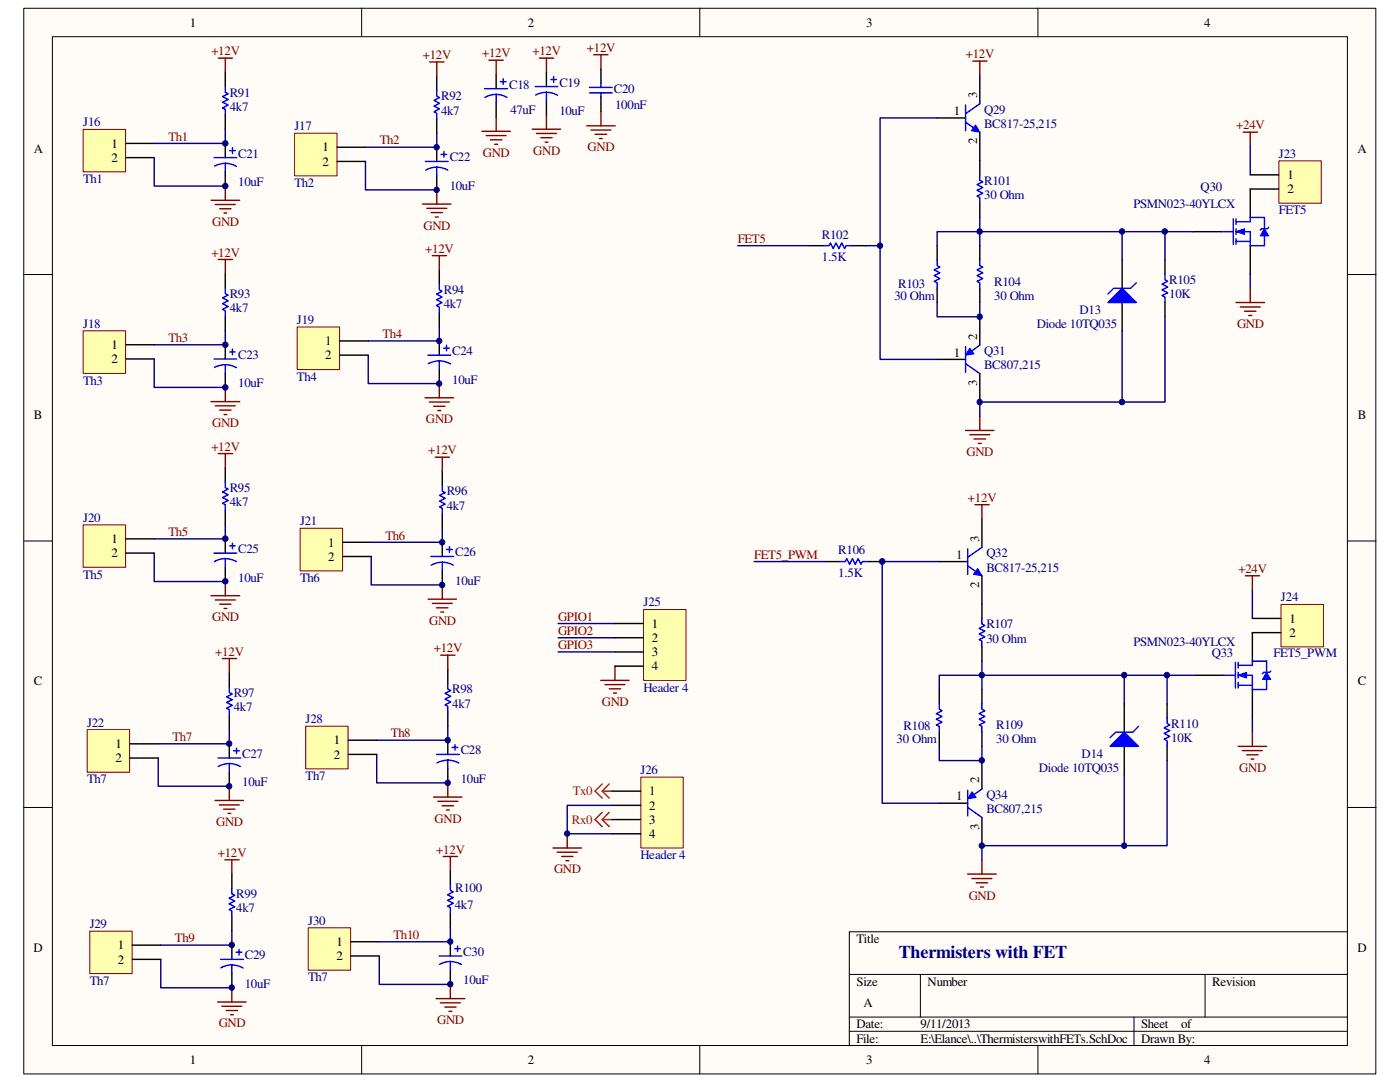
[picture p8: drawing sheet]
<svg xmlns="http://www.w3.org/2000/svg" width="279mm" height="216mm" viewBox="0 0 279 216" stroke-linecap="round" stroke-linejoin="round" font-family="sans-serif">
<path d="M4.8 1.7h269.8v212.6h-269.8z" fill="#fffcf8"/>
<path d="M4.7 1.7h269.9v212.6h-269.9z" fill="none" stroke="#000" stroke-width=".2"/>
<path d="M10.5 7.4h258.4v201.2h-258.4z" fill="#fffcf8"/>
<g fill="none" stroke="#000" stroke-width=".2">
<path d="M10.5 7.3h258.4v201.3h-258.4zM72.2 1.6v5.7M139.7 1.6v5.7M207.1 1.6v5.7M4.7 54.8h5.7M268.9 54.8h5.7M4.7 107.9h5.7M268.9 107.9h5.7M4.7 161.1h5.7M268.9 161.1h5.7M169.5 194.4h99.4M183.7 194.4v8.5"/>
<path d="M240.5 194.4v8.5M268.9 185.9h-99.4v22.7M72.2 208.6v5.7M139.7 208.6v5.7M169.5 202.9h99.4M169.5 205.8h99.4M207.1 208.6v5.7M226.3 202.9v5.7"/>
</g>
<path d="M45.8 134.2v2.9M45.8 142.7v2.9M45.8 148.4v2.9M45.8 154.1v2.8" fill="none" stroke="#000" stroke-width=".28"/>
<path d="M45.8 137.1v1.1l.6 .3-1.2 .6 1.2 .5-1.2 .6 1.2 .6-1.2 .5 .6 .3v1.1M43.5 151.3h4.5M45.8 152.4l.9 .1 1.3 .5M45.8 152.4l-1 .1-1.2 .5M45.8 152.4v1.7M46.6 149.8h1.2M47.2 149.3v1.1" fill="none" stroke="#00f" stroke-width=".28"/>
<path d="M42.9 159.7h5.7M45.8 156.9v2.8M43.8 160.6h4M44.6 161.5h2.3M45.5 162.3h.6" fill="none" stroke="#800000" stroke-width=".28"/>
<path d="M17.4 145.6h8.5v8.5h-8.5z" fill="#ffffb0"/>
<path d="M17.4 145.6h8.5v8.5h-8.5z" fill="none" stroke="#800000" stroke-width=".2"/>
<path d="M88.3 94v2.9M88.3 102.5v2.9M88.3 108.2v2.8M88.3 113.9v2.8M25.9 148.4h5.7M25.9 151.3h5.7" fill="none" stroke="#000" stroke-width=".28"/>
<path d="M85.4 119.5h5.7M88.3 116.7v2.8M44.4 131.4h2.8M45.8 131.4v2.8M86.3 120.4h4M87.1 121.3h2.3M88 122.1h.6" fill="none" stroke="#800000" stroke-width=".28"/>
<path d="M31.6 151.3v5.6h14.2M45.8 145.6v2.8h-14.2" fill="none" stroke="#000080" stroke-width=".28"/>
<path d="M88.3 96.9v1.1l.6 .3-1.2 .5 1.2 .6-1.2 .6 1.2 .6-1.2 .5 .6 .3v1.1M86 111h4.6M88.3 112.2l.9 .1 1.3 .5M88.3 112.2l-1 .1-1.2 .5M88.3 112.2v1.7M89.1 109.6h1.2M89.7 109.1v1.1" fill="none" stroke="#00f" stroke-width=".28"/>
<path d="M59.9 105.5h8.5v8.4h-8.5z" fill="#ffffb0"/>
<path d="M59.9 105.4h8.5v8.5h-8.5z" fill="none" stroke="#800000" stroke-width=".2"/>
<path d="M87.7 53.8v2.9M87.7 62.4v2.8M87.7 68v2.9M87.7 73.7v2.8M68.4 108.2h5.7M68.4 111h5.7" fill="none" stroke="#000" stroke-width=".28"/>
<path d="M84.8 79.4h5.7M87.7 76.5v2.9M85.7 80.2h4M86.5 81.1h2.3M86.9 91.2h2.8M87.4 81.9h.6M88.3 91.2v2.8" fill="none" stroke="#800000" stroke-width=".28"/>
<path d="M74.1 111v5.7h14.2M88.3 105.4v2.8h-14.2" fill="none" stroke="#000080" stroke-width=".28"/>
<path d="M87.7 56.7v1.1l.5 .3-1.1 .6 1.1 .6-1.1 .5 1.1 .6-1.1 .6 .6 .3v1.1M85.4 70.9h4.6M87.7 72l.9 .1 1.3 .5M87.7 72l-1 .1-1.2 .5M87.7 72v1.7M88.5 69.5h1.2M89.1 68.9v1.1" fill="none" stroke="#00f" stroke-width=".28"/>
<path d="M59.4 65.3h8.4v8.4h-8.4z" fill="#ffffb0"/>
<path d="M59.3 65.2h8.5v8.5h-8.5z" fill="none" stroke="#800000" stroke-width=".2"/>
<path d="M67.8 68h5.7M67.8 70.9h5.7M45 93.3v2.9M45 101.9v2.8M45 107.5v2.9M45 113.2v2.8" fill="none" stroke="#000" stroke-width=".28"/>
<path d="M86.3 51h2.8M87.7 51v2.8M42.1 118.9h5.7M43 119.7h3.9M45 116v2.9M43.9 120.6h2.2M44.7 121.4h.6" fill="none" stroke="#800000" stroke-width=".28"/>
<path d="M73.5 70.9v5.6h14.2M87.7 65.2v2.8h-14.2" fill="none" stroke="#000080" stroke-width=".28"/>
<path d="M45 96.2v1.1l.6 .3-1.2 .6 1.2 .5-1.2 .6 1.2 .6-1.2 .5 .6 .3v1.2M42.7 110.4h4.5M45 111.5l1.3 .2 .9 .4M45 111.5l-.9 .1-1.3 .5M45 111.5v1.7M45.8 108.9h1.1M46.4 108.4v1.1" fill="none" stroke="#00f" stroke-width=".28"/>
<path d="M16.6 104.8h8.5v8.4h-8.5z" fill="#ffffb0"/>
<path d="M16.6 104.7h8.5v8.5h-8.5z" fill="none" stroke="#800000" stroke-width=".2"/>
<path d="M87.2 15.2v2.8M87.2 23.7v2.8M87.2 29.4v2.8M87.2 35.1v2.8M25.1 107.5h5.7M25.1 110.4h5.7" fill="none" stroke="#000" stroke-width=".28"/>
<path d="M87.2 37.9v2.8M84.3 40.7h5.7M85.2 41.6h4M86 42.4h2.3M86.9 43.3h.6M43.6 90.5h2.8M45 90.5v2.8" fill="none" stroke="#800000" stroke-width=".28"/>
<path d="M30.8 110.4v5.6h14.2M45 104.7v2.8h-14.2" fill="none" stroke="#000080" stroke-width=".28"/>
<path d="M87.2 18v1.2l.5 .3-1.1 .5 1.1 .6-1.1 .6 1.1 .5-1.1 .6 .6 .3v1.1M84.9 32.2h4.6M87.2 33.4l.9 .1 1.3 .5M87.2 33.4l-1 .1-1.2 .5M87.2 33.4v1.7M88 30.8h1.2M88.6 30.2v1.2" fill="none" stroke="#00f" stroke-width=".28"/>
<path d="M58.8 26.6h8.5v8.5h-8.5z" fill="#ffffb0"/>
<path d="M58.8 26.6h8.5v8.5h-8.5z" fill="none" stroke="#800000" stroke-width=".2"/>
<path d="M67.3 29.4h5.6M67.3 32.2h5.6M45 54.6v2.8M45 63.1v2.9M45 68.8v2.8M45 74.5v2.8" fill="none" stroke="#000" stroke-width=".28"/>
<path d="M85.7 12.4h2.9M87.2 12.4v2.8M45 77.3v2.8M42.1 80.1h5.7M43 81h3.9M43.9 81.8h2.2M44.7 82.7h.6" fill="none" stroke="#800000" stroke-width=".28"/>
<path d="M72.9 32.2v5.7h14.3M87.2 26.5v2.9h-14.3" fill="none" stroke="#000080" stroke-width=".28"/>
<path d="M45 57.4v1.2l.6 .3-1.2 .5 1.2 .6-1.2 .6 1.2 .6-1.2 .5 .6 .3v1.1M42.7 71.6h4.5M45 72.8l.9 .1 1.3 .5M45 72.8l-.9 .1-1.3 .4M45 72.8v1.7M45.8 70.2h1.1M46.4 69.6v1.2" fill="none" stroke="#00f" stroke-width=".28"/>
<path d="M16.6 66h8.5v8.5h-8.5z" fill="#ffffb0"/>
<path d="M16.6 66h8.5v8.5h-8.5z" fill="none" stroke="#800000" stroke-width=".2"/>
<path d="M45 14.4v2.9M45 22.9v2.9M45 28.6v2.9M45 34.3v2.8M25.1 68.8h5.7M25.1 71.6h5.7" fill="none" stroke="#000" stroke-width=".28"/>
<path d="M42.1 40h5.7M45 37.1v2.9M43 40.8h3.9M43.6 51.8h2.8M43.9 41.7h2.2M44.7 42.5h.6M45 51.8v2.8" fill="none" stroke="#800000" stroke-width=".28"/>
<path d="M30.8 71.6v5.7h14.2M45 66v2.8h-14.2" fill="none" stroke="#000080" stroke-width=".28"/>
<path d="M45 17.3v1.1l.6 .3-1.2 .6 1.2 .6-1.2 .5 1.2 .6-1.2 .5 .6 .3v1.1M42.7 31.5h4.5M45 32.6l.9 .1 1.3 .5M45 32.6l-.9 .1-1.3 .4M45 32.6v1.7M45.8 30.1h1.1M46.4 29.5v1.1" fill="none" stroke="#00f" stroke-width=".28"/>
<path d="M16.6 25.9h8.5v8.4h-8.5z" fill="#ffffb0"/>
<path d="M16.6 25.8h8.5v8.5h-8.5z" fill="none" stroke="#800000" stroke-width=".2"/>
<path d="M99 14.9v2.8M109.1 14.4v2.9M119.9 13.8v2.8M119.9 19.4v2.9M25.1 28.6h5.7M25.1 31.5h5.7M99 20.5v2.9M109.1 20.1v2.8" fill="none" stroke="#000" stroke-width=".28"/>
<g fill="none" stroke="#800000" stroke-width=".28">
<path d="M43.6 11.6h2.8M45 11.6v2.8M97.6 12h2.8M99 12v2.9M107.7 11.6h2.8M109.1 11.6v2.8M118.5 10.9h2.8M119.9 10.9v2.9M96.2 26.2h5.7M97 27.1h4M97.9 27.9h2.3M98.7 28.8h.6"/>
<path d="M99 23.4v2.8M106.2 25.8h5.7M107.1 26.6h3.9M107.9 27.5h2.3M108.8 28.4h.5M109.1 22.9v2.9M117.1 25.1h5.7M117.9 26h4M118.8 26.8h2.3M119.6 27.6h.6M119.9 22.3v2.8M119.9 135.8h5.7"/>
<path d="M120.7 136.6h4M121.6 137.5h2.3M122.4 138.3h.6M122.7 132.9v2.9M110.4 169.2h5.6M111.2 170.1h4M112.1 170.9h2.2M112.9 171.7h.6M113.2 166.4v2.8"/>
</g>
<path d="M30.8 31.5v5.6h14.2M45 25.8v2.8h-14.2M111.4 124.4h11.3M111.4 127.3h11.3M111.4 130.1h11.3" fill="none" stroke="#000080" stroke-width=".28"/>
<g fill="none" stroke="#00f" stroke-width=".28">
<path d="M96.7 17.7h4.6M99 18.8l.9 .1 1.3 .5M99 18.8l-.9 .1-1.3 .5M99 18.8v1.7M99.9 16.3h1.1M100.4 15.7v1.1M106.8 17.3h4.5M109.1 18.4l.9 .1 1.3 .5M109.1 18.4l-1 .1-1.2 .5M109.1 18.4v1.7M109.9 15.9h1.1M110.5 15.3v1.1"/>
<path d="M117.6 17.4h4.6M117.6 18.5h4.6M119.9 16.6v.8M119.9 18.5v.9"/>
</g>
<path d="M120.2 157.9l1.4 1.4M120.2 156.4l-1.5 1.5 1.5 1.4M120.2 157.9h2M121.6 156.4l-1.4 1.5M120.2 163.5l1.4 1.4M120.2 162.1l-1.5 1.4 1.5 1.4M120.2 163.5h2M121.6 162.1l-1.4 1.4" fill="none" stroke="#f00" stroke-width=".28"/>
<path d="M127.9 155.1h8.5v14.1h-8.5z" fill="#ffffb0"/>
<path d="M127.9 155.1h8.5v14.1h-8.5z" fill="none" stroke="#800000" stroke-width=".2"/>
<path d="M89.4 133.6v2.8M89.4 142.1v2.8M89.4 147.7v2.8M89.4 153.4v2.8M122.2 157.9h5.6M122.2 160.7h5.6M122.2 163.5h5.6M122.2 166.4h5.6" fill="none" stroke="#000" stroke-width=".28"/>
<path d="M122.2 160.7h-9v5.7h9" fill="none" stroke="#000080" stroke-width=".28"/>
<path d="M89.4 136.4v1.1l.6 .3-1.2 .5 1.2 .6-1.2 .6 1.2 .6-1.2 .5 .6 .3v1.2M87.1 150.5h4.6M89.4 151.7l.9 .1 1.3 .5M89.4 151.7l-.9 .1-1.3 .4M89.4 151.7v1.7M90.2 149.1h1.2M90.8 148.6v1.1" fill="none" stroke="#00f" stroke-width=".28"/>
<path d="M86.5 159h5.7M87.4 159.9h4M89.4 156.2v2.8M88.2 160.8h2.3M89.1 161.6h.6" fill="none" stroke="#800000" stroke-width=".28"/>
<path d="M61 144.9h8.5v8.5h-8.5z" fill="#ffffb0"/>
<path d="M61 144.9h8.5v8.5h-8.5z" fill="none" stroke="#800000" stroke-width=".2"/>
<path d="M69.5 147.7h5.7M69.5 150.5h5.7M46.3 174.4v2.8M46.3 182.9v2.9M46.3 188.6v2.8M46.3 194.3v2.8" fill="none" stroke="#000" stroke-width=".28"/>
<path d="M88 130.7h2.8M89.4 130.7v2.9M43.4 199.9h5.7M46.3 197.1v2.8M44.3 200.8h4M45.1 201.6h2.3M46 202.5h.6" fill="none" stroke="#800000" stroke-width=".28"/>
<path d="M75.2 150.5v5.7h14.2M89.4 144.9v2.8h-14.2" fill="none" stroke="#000080" stroke-width=".28"/>
<path d="M46.3 177.2v1.2l.6 .2-1.2 .6 1.2 .6-1.2 .5 1.2 .6-1.2 .6 .6 .3v1.1M44 191.4h4.6M46.3 192.5l1.4 .3 .8 .4M46.3 192.5l-1 .1-1.2 .5M46.3 192.5v1.8M47.1 190h1.2M47.7 189.4v1.2" fill="none" stroke="#00f" stroke-width=".28"/>
<path d="M17.9 185.8h8.5v8.5h-8.5z" fill="#ffffb0"/>
<path d="M17.9 185.8h8.5v8.5h-8.5z" fill="none" stroke="#800000" stroke-width=".2"/>
<path d="M89.9 173.7v2.9M26.4 188.6h5.7M26.4 191.4h5.7M89.9 182.2v2.9M89.9 187.9v2.9M89.9 193.6v2.8" fill="none" stroke="#000" stroke-width=".28"/>
<path d="M44.9 171.6h2.8M46.3 171.6v2.8M87 199.3h5.8M89.9 196.4v2.9M87.9 200.1h4M88.8 201h2.2M89.6 201.8h.6" fill="none" stroke="#800000" stroke-width=".28"/>
<path d="M32.1 191.4v5.7h14.2M46.3 185.8v2.8h-14.2" fill="none" stroke="#000080" stroke-width=".28"/>
<path d="M89.9 176.6v1.1l.6 .3-1.2 .6 1.2 .5-1.2 .6 1.2 .6-1.2 .5 .6 .3v1.1M87.6 190.8h4.6M89.9 191.9l1.4 .2 .8 .3M89.9 191.9l-.9 .1-1.3 .4M89.9 191.9v1.7M90.8 189.3h1.1M91.3 188.8v1.1" fill="none" stroke="#00f" stroke-width=".28"/>
<path d="M61.6 185.2h8.4v8.4h-8.4z" fill="#ffffb0"/>
<path d="M61.5 185.1h8.5v8.5h-8.5z" fill="none" stroke="#800000" stroke-width=".2"/>
<path d="M70 187.9h5.7M70 190.8h5.7" fill="none" stroke="#000" stroke-width=".28"/>
<path d="M248.1 26.4h2.9M249.5 26.4v2.8M249.5 57.5v2.9M246.7 60.4h5.6M247.5 61.3h4M248.4 62.1h2.3M249.2 62.9h.6M88.5 170.9h2.8M89.9 170.9v2.8" fill="none" stroke="#800000" stroke-width=".28"/>
<path d="M249.5 54.7v2.8M75.7 190.8v5.6h14.2M89.9 185.1v2.8h-14.2" fill="none" stroke="#000080" stroke-width=".28"/>
<path d="M255.3 32.1h8.4v8.5h-8.4z" fill="#ffffb0"/>
<path d="M255.2 32.1h8.5v8.5h-8.5z" fill="none" stroke="#800000" stroke-width=".2"/>
<path d="M249.5 34.9h5.7M255.2 37.7h-5.7v5.7M238.2 46.2h5.6M249.5 49v5.7" fill="none" stroke="#000" stroke-width=".28"/>
<path d="M249.5 29.2v5.7" fill="none" stroke="#000080" stroke-width=".28"/>
<path d="M243.8 46.2h2.3M246.1 43.6v5.2M246.7 44.2h2.8M246.7 46.2h2.8v2.8M246.7 48.2h2.8M246.7 43.6v1.2M246.7 45.6v1.2M246.7 47.6v1.2" fill="none" stroke="#00f" stroke-width=".28"/>
<path d="M246.7 46.2l1.7-.6v1.2z" fill="#00f"/>
<path d="M246.7 46.2l1.7-.6v1.2z" fill="none" stroke="#00f" stroke-width=".2"/>
<path d="M249.5 44.2v-.8h2.8v2.2M252.3 47.1v1.9h-2.8" fill="none" stroke="#00f" stroke-width=".28"/>
<path d="M252.3 45.6l.9 1.5h-1.7z" fill="#00f"/>
<path d="M252.3 45.6l.9 1.5h-1.7z" fill="none" stroke="#00f" stroke-width=".2"/>
<path d="M192.7 24.4l2.8 2M192.7 21v5.1M195.5 34.9v1.1l.6 .3-1.1 .5 1.1 .6-1.1 .6 1.1 .6-1.1 .5 .5 .3v1.2M195.5 20.7l-2.8 2M164.3 49h1.1l.3-.5 .6 1.1 .5-1.1 .6 1.1 .6-1.1 .6 1.1 .2-.6h1.2M187 51.9v1.1l.6 .3-1.2 .5 1.2 .6-1.2 .6 1.2 .6-1.2 .5 .6 .3v1.1M195.5 51.9v1.1l.6 .3-1.1 .5 1.1 .6-1.1 .6 1.1 .6-1.1 .5 .5 .3v1.1M253.2 45.3l-.3 .3h-1.1l-.3 .3" fill="none" stroke="#00f" stroke-width=".28"/>
<path d="M238.2 46.2h-42.7v2.8" fill="none" stroke="#000080" stroke-width=".28"/>
<path d="M195.5 15v5.7M187 23.5h5.7M195.5 26.4v8.5M161.5 49h2.8M170 49h2.8M187 49v2.9M187 57.5v2.9M195.5 40.6v2.8M195.5 49v2.9M195.5 57.5v2.9" fill="none" stroke="#000" stroke-width=".28"/>
<path d="M192.7 85.9h5.7M193.5 86.7h4M194.4 87.6h2.3M195.2 88.5h.6M195.5 83.1v2.8" fill="none" stroke="#800000" stroke-width=".28"/>
<path d="M194.7 24.9l.8 1.5-1.7-.3z" fill="#00f"/>
<path d="M194.7 24.9l.8 1.5-1.7-.3z" fill="none" stroke="#00f" stroke-width=".2"/>
<path d="M187 71.7h5.7M195.5 63.2v5.7M195.5 74.5v5.7" fill="none" stroke="#000" stroke-width=".28"/>
<path d="M192.7 69.2v5.1M192.7 72.6l2.8 1.9M195.5 68.9l-2 1.4" fill="none" stroke="#00f" stroke-width=".28"/>
<path d="M193.5 69.5l.9 1.1-1.7 .3z" fill="#00f"/>
<path d="M193.5 69.5l.9 1.1-1.7 .3z" fill="none" stroke="#00f" stroke-width=".2"/>
<path d="M187 23.5h-11.4v25.5h-2.8M175.6 49v22.7h11.4M195.5 43.4v2.8h-8.5v2.8M223.9 46.2v5.7M232.5 46.2v5.7M187 60.4v2.8h8.5v-2.8" fill="none" stroke="#000080" stroke-width=".28"/>
<path d="M194.1 12.2h2.9M195.5 12.2v2.8" fill="none" stroke="#800000" stroke-width=".28"/>
<path d="M223.9 51.9v5.6M223.9 60.4v5.6" fill="none" stroke="#000" stroke-width=".28"/>
<path d="M221.1 60.4l2.8-2.9 2.9 2.9z" fill="#00f"/>
<path d="M226.8 56.4l-1.2 1.1h-3.4l-1.1 1.2M232.5 54.7v1.1l.5 .3-1.1 .6 1.1 .6-1.1 .5 1.1 .6-1.1 .6 .6 .3v1.1M221.1 60.4l2.8-2.9 2.9 2.9z" fill="none" stroke="#00f" stroke-width=".28"/>
<path d="M232.5 51.9v2.8M232.5 60.4v2.8" fill="none" stroke="#000" stroke-width=".28"/>
<path d="M147.2 49h14.3M232.5 63.2v17h-8.6v-14.2M223.9 80.2h-28.4v2.9M249.9 143.3v2.8" fill="none" stroke="#000080" stroke-width=".28"/>
<path d="M248.5 114.9h2.9M249.9 114.9v2.8M247.1 148.9h5.7M247.9 149.8h4M248.8 150.6h2.3M249.7 151.5h.5M249.9 146.1v2.8" fill="none" stroke="#800000" stroke-width=".28"/>
<path d="M255.7 120.6h8.4v8.5h-8.4z" fill="#ffffb0"/>
<path d="M255.7 120.6h8.4v8.5h-8.4z" fill="none" stroke="#800000" stroke-width=".2"/>
<path d="M238.6 134.7h5.7M249.9 123.4h5.7M249.9 137.6v5.7M255.6 126.2h-5.7v5.7" fill="none" stroke="#000" stroke-width=".28"/>
<path d="M249.9 117.7v5.7" fill="none" stroke="#000080" stroke-width=".28"/>
<path d="M244.3 134.7h2.2M246.5 132.2v5.1M247.1 132.8h2.8M247.1 134.7h2.8v2.9M247.1 136.7h2.8M247.1 132.2v1.1M247.1 134.2v1.1M247.1 136.1v1.2" fill="none" stroke="#00f" stroke-width=".28"/>
<path d="M247.1 134.7l1.7-.5v1.1z" fill="#00f"/>
<path d="M247.1 134.7l1.7-.5v1.1z" fill="none" stroke="#00f" stroke-width=".2"/>
<path d="M249.9 132.8v-.9h2.9v2.3M252.8 135.6v2h-2.9" fill="none" stroke="#00f" stroke-width=".28"/>
<path d="M252.8 134.2l.8 1.4h-1.7z" fill="#00f"/>
<path d="M252.8 134.2l.8 1.4h-1.7z" fill="none" stroke="#00f" stroke-width=".2"/>
<path d="M193.1 112.9l2.9 2M193.1 109.5v5.1M196 109.2l-2.9 2M196 123.4v1.1l.6 .3-1.2 .6 1.2 .5-1.2 .6 1.2 .6-1.2 .5 .6 .3v1.2M253.6 133.9l-.2 .3h-1.2l-.3 .3M187.5 140.4v1.1l.5 .3-1.1 .6 1.1 .6-1.1 .5 1.1 .6-1.1 .6 .6 .2v1.2M196 140.4v1.1l.6 .3-1.2 .6 1.2 .6-1.2 .5 1.2 .6-1.2 .6 .6 .2v1.2" fill="none" stroke="#00f" stroke-width=".28"/>
<path d="M238.6 134.7h-42.6v2.9" fill="none" stroke="#000080" stroke-width=".28"/>
<path d="M193.1 174.4h5.7M194 175.3h4M194.8 176.1h2.3M195.7 177h.6M196 171.6v2.8" fill="none" stroke="#800000" stroke-width=".28"/>
<path d="M187.5 112.1h5.6M196 103.5v5.7M196 114.9v8.5M187.5 137.6v2.8M196 129.1v2.8M196 137.6v2.8M187.5 146.1v2.8M196 146.1v2.8" fill="none" stroke="#000" stroke-width=".28"/>
<path d="M195.1 113.5l.9 1.4-1.7-.3z" fill="#00f"/>
<path d="M195.1 113.5l.9 1.4-1.7-.3z" fill="none" stroke="#00f" stroke-width=".2"/>
<path d="M196 151.8v5.6M187.5 160.3h5.6M196 163.1v5.6" fill="none" stroke="#000" stroke-width=".28"/>
<path d="M193.1 157.7v5.1M196 157.4l-2 1.4M193.1 161.1l2.9 2" fill="none" stroke="#00f" stroke-width=".28"/>
<path d="M194 158l.8 1.1-1.7 .3z" fill="#00f"/>
<path d="M194 158l.8 1.1-1.7 .3z" fill="none" stroke="#00f" stroke-width=".2"/>
<path d="M187.5 112.1h-11.4v48.2h11.4M196 131.9v2.8h-8.5v2.9M224.4 134.7v5.7M232.9 134.7v5.7M187.5 148.9v2.9h8.5v-2.9" fill="none" stroke="#000080" stroke-width=".28"/>
<path d="M194.6 100.7h2.8M196 100.7v2.8" fill="none" stroke="#800000" stroke-width=".28"/>
<path d="M224.4 140.4v5.7M224.4 148.9v5.7" fill="none" stroke="#000" stroke-width=".28"/>
<path d="M221.5 148.9l2.9-2.8 2.8 2.8z" fill="#00f"/>
<path d="M167.6 112.1h1.1l.3-.6 .5 1.1 .6-1.1 .6 1.1 .5-1.1 .6 1.1 .3-.5h1.1M221.5 148.9l2.9-2.8 2.8 2.8zM227.2 144.9l-1.1 1.2h-3.4l-1.2 1.1M232.9 143.3v1.1l.6 .3-1.2 .5 1.2 .6-1.2 .5 1.2 .6-1.2 .6 .6 .3v1.1" fill="none" stroke="#00f" stroke-width=".28"/>
<path d="M164.7 112.1h2.9M173.2 112.1h2.9M232.9 140.4v2.9M232.9 148.9v2.9" fill="none" stroke="#000" stroke-width=".28"/>
<path d="M150.5 112.1h14.2M232.9 151.8v16.9h-8.5v-14.1M224.4 168.7h-28.4v2.9" fill="none" stroke="#000080" stroke-width=".28"/>
<path d="M128.5 121.7h8.4v14.1h-8.4z" fill="#ffffb0"/>
<path d="M128.4 121.6h8.5v14.2h-8.5z" fill="none" stroke="#800000" stroke-width=".2"/>
<path d="M122.7 124.4h5.7M122.7 127.3h5.7M122.7 130.1h5.7M122.7 132.9h5.7" fill="none" stroke="#000" stroke-width=".28"/>
<circle cx="45" cy="116" r=".55" fill="#000080"/>
<circle cx="45" cy="116" r=".55" fill="none" stroke="#000080" stroke-width=".2"/>
<circle cx="45" cy="107.5" r=".55" fill="#000080"/>
<circle cx="45" cy="107.5" r=".55" fill="none" stroke="#000080" stroke-width=".2"/>
<circle cx="45" cy="77.3" r=".55" fill="#000080"/>
<circle cx="45" cy="77.3" r=".55" fill="none" stroke="#000080" stroke-width=".2"/>
<circle cx="45" cy="68.8" r=".55" fill="#000080"/>
<circle cx="45" cy="68.8" r=".55" fill="none" stroke="#000080" stroke-width=".2"/>
<circle cx="45" cy="37.1" r=".55" fill="#000080"/>
<circle cx="45" cy="37.1" r=".55" fill="none" stroke="#000080" stroke-width=".2"/>
<circle cx="45" cy="28.6" r=".55" fill="#000080"/>
<circle cx="45" cy="28.6" r=".55" fill="none" stroke="#000080" stroke-width=".2"/>
<circle cx="45.7" cy="156.9" r=".54" fill="#000080"/>
<circle cx="45.7" cy="156.9" r=".54" fill="none" stroke="#000080" stroke-width=".2"/>
<circle cx="45.7" cy="148.4" r=".54" fill="#000080"/>
<circle cx="45.7" cy="148.4" r=".54" fill="none" stroke="#000080" stroke-width=".2"/>
<circle cx="46.2" cy="197.1" r=".53" fill="#000080"/>
<circle cx="46.2" cy="197.1" r=".53" fill="none" stroke="#000080" stroke-width=".2"/>
<circle cx="46.2" cy="188.6" r=".54" fill="#000080"/>
<circle cx="46.2" cy="188.6" r=".54" fill="none" stroke="#000080" stroke-width=".2"/>
<circle cx="87.1" cy="37.9" r=".54" fill="#000080"/>
<circle cx="87.1" cy="37.9" r=".54" fill="none" stroke="#000080" stroke-width=".2"/>
<circle cx="87.1" cy="29.4" r=".54" fill="#000080"/>
<circle cx="87.1" cy="29.4" r=".54" fill="none" stroke="#000080" stroke-width=".2"/>
<circle cx="87.6" cy="76.5" r=".54" fill="#000080"/>
<circle cx="87.6" cy="76.5" r=".54" fill="none" stroke="#000080" stroke-width=".2"/>
<circle cx="87.6" cy="68" r=".54" fill="#000080"/>
<circle cx="87.6" cy="68" r=".54" fill="none" stroke="#000080" stroke-width=".2"/>
<circle cx="88.2" cy="116.7" r=".54" fill="#000080"/>
<circle cx="88.2" cy="116.7" r=".54" fill="none" stroke="#000080" stroke-width=".2"/>
<circle cx="88.2" cy="108.2" r=".54" fill="#000080"/>
<circle cx="88.2" cy="108.2" r=".54" fill="none" stroke="#000080" stroke-width=".2"/>
<circle cx="89.3" cy="156.2" r=".53" fill="#000080"/>
<circle cx="89.3" cy="156.2" r=".53" fill="none" stroke="#000080" stroke-width=".2"/>
<circle cx="89.3" cy="147.7" r=".53" fill="#000080"/>
<circle cx="89.3" cy="147.7" r=".53" fill="none" stroke="#000080" stroke-width=".2"/>
<circle cx="89.8" cy="196.4" r=".53" fill="#000080"/>
<circle cx="89.8" cy="196.4" r=".53" fill="none" stroke="#000080" stroke-width=".2"/>
<circle cx="89.8" cy="187.9" r=".53" fill="#000080"/>
<circle cx="89.8" cy="187.9" r=".53" fill="none" stroke="#000080" stroke-width=".2"/>
<circle cx="113.2" cy="166.3" r=".53" fill="#000080"/>
<circle cx="113.2" cy="166.3" r=".53" fill="none" stroke="#000080" stroke-width=".2"/>
<circle cx="175.6" cy="49" r=".53" fill="#000080"/>
<circle cx="175.6" cy="49" r=".53" fill="none" stroke="#000080" stroke-width=".2"/>
<circle cx="176.1" cy="112" r=".56" fill="#000080"/>
<circle cx="176.1" cy="112" r=".56" fill="none" stroke="#000080" stroke-width=".2"/>
<circle cx="195.5" cy="80.2" r=".54" fill="#000080"/>
<circle cx="195.5" cy="80.2" r=".54" fill="none" stroke="#000080" stroke-width=".2"/>
<circle cx="195.5" cy="63.2" r=".54" fill="#000080"/>
<circle cx="195.5" cy="63.2" r=".54" fill="none" stroke="#000080" stroke-width=".2"/>
<circle cx="195.5" cy="46.2" r=".54" fill="#000080"/>
<circle cx="195.5" cy="46.2" r=".54" fill="none" stroke="#000080" stroke-width=".2"/>
<circle cx="195.9" cy="168.7" r=".54" fill="#000080"/>
<circle cx="195.9" cy="168.7" r=".54" fill="none" stroke="#000080" stroke-width=".2"/>
<circle cx="195.9" cy="151.7" r=".54" fill="#000080"/>
<circle cx="195.9" cy="151.7" r=".54" fill="none" stroke="#000080" stroke-width=".2"/>
<circle cx="195.9" cy="134.7" r=".54" fill="#000080"/>
<circle cx="195.9" cy="134.7" r=".54" fill="none" stroke="#000080" stroke-width=".2"/>
<circle cx="223.9" cy="80.2" r=".54" fill="#000080"/>
<circle cx="223.9" cy="80.2" r=".54" fill="none" stroke="#000080" stroke-width=".2"/>
<circle cx="223.9" cy="46.2" r=".54" fill="#000080"/>
<circle cx="223.9" cy="46.2" r=".54" fill="none" stroke="#000080" stroke-width=".2"/>
<circle cx="224.3" cy="168.7" r=".53" fill="#000080"/>
<circle cx="224.3" cy="168.7" r=".53" fill="none" stroke="#000080" stroke-width=".2"/>
<circle cx="224.3" cy="134.7" r=".54" fill="#000080"/>
<circle cx="224.3" cy="134.7" r=".54" fill="none" stroke="#000080" stroke-width=".2"/>
<circle cx="232.5" cy="46.2" r=".55" fill="#000080"/>
<circle cx="232.5" cy="46.2" r=".55" fill="none" stroke="#000080" stroke-width=".2"/>
<circle cx="232.9" cy="134.7" r=".55" fill="#000080"/>
<circle cx="232.9" cy="134.7" r=".55" fill="none" stroke="#000080" stroke-width=".2"/>
<text font-size="3.6" fill="#000080" x="179.4" y="191.2">Thermisters with FET</text>
<g font-size="2.6">
<text x="37.9" y="5.3">1</text>
<text x="105.4" y="5.3">2</text>
<text x="172.8" y="5.3">3</text>
<text x="240.3" y="5.3">4</text>
<text x="190.4" y="22.9">1</text>
<text x="195" y="19.6" transform="rotate(-90 195 19.6)">3</text>
<text x="22.2" y="29.5">1</text>
<text x="195" y="28.8" transform="rotate(-90 195 28.8)">2</text>
<text x="6.7" y="30.4">A</text>
<text x="22.2" y="32.3">2</text>
<text x="64.4" y="30.2">1</text>
<text x="64.4" y="33.1">2</text>
<text x="256.9" y="35.7">1</text>
<text x="270.9" y="30.4">A</text>
<text x="256.9" y="38.6">2</text>
<text x="22.2" y="69.6">1</text>
<text x="64.9" y="68.9">1</text>
<text x="64.9" y="71.7">2</text>
<text x="190.4" y="71.2">1</text>
<text x="195" y="67.8" transform="rotate(-90 195 67.8)">2</text>
<text x="22.2" y="72.5">2</text>
<text x="195" y="77" transform="rotate(-90 195 77)">3</text>
<text x="6.8" y="83.6">B</text>
<text x="271" y="83.6">B</text>
<text x="22.2" y="108.4">1</text>
<text x="22.2" y="111.2">2</text>
<text x="65.5" y="109.1">1</text>
<text x="65.5" y="111.9">2</text>
<text x="190.8" y="111.5">1</text>
<text x="195.4" y="108.1" transform="rotate(-90 195.4 108.1)">3</text>
<text x="195.4" y="117.3" transform="rotate(-90 195.4 117.3)">2</text>
<text x="130.1" y="125.3">1</text>
<text x="257.3" y="124.2">1</text>
<text x="130.1" y="128.1">2</text>
<text x="130.1" y="130.9">3</text>
<text x="257.3" y="127.1">2</text>
<text x="6.8" y="136.8">C</text>
<text x="130.1" y="133.8">4</text>
<text x="271" y="136.8">C</text>
<text x="23" y="149.3">1</text>
<text x="66.6" y="148.5">1</text>
<text x="23" y="152.1">2</text>
<text x="66.6" y="151.4">2</text>
<text x="129.5" y="158.7">1</text>
<text x="129.5" y="161.5">2</text>
<text x="190.8" y="159.7">1</text>
<text x="195.4" y="156.3" transform="rotate(-90 195.4 156.3)">2</text>
<text x="129.5" y="164.4">3</text>
<text x="129.5" y="167.2">4</text>
<text x="195.4" y="165.5" transform="rotate(-90 195.4 165.5)">3</text>
<text x="6.7" y="189.9">D</text>
<text x="23.5" y="189.4">1</text>
<text x="67.1" y="188.8">1</text>
<text x="67.1" y="191.6">2</text>
<text x="170.9" y="188.2">Title</text>
<text x="270.9" y="189.9">D</text>
<text x="23.5" y="192.3">2</text>
<text x="170.9" y="196.7">Size</text>
<text x="185.1" y="196.7">Number</text>
<text x="241.9" y="196.7">Revision</text>
<text x="172.3" y="201">A</text>
<text x="170.9" y="205.2">Date:</text>
<text x="170.9" y="208">File:</text>
<text x="183.7" y="208">E:\Elance\..\ThermisterswithFETs.SchDoc</text>
<text x="183.7" y="205.2">9/11/2013</text>
<text x="227.8" y="205.2">Sheet</text>
<text x="227.8" y="208">Drawn By:</text>
<text x="235.7" y="205.2">of</text>
<text x="37.9" y="212.3">1</text>
<text x="105.4" y="212.3">2</text>
<text x="172.8" y="212.3">3</text>
<text x="240.3" y="212.3">4</text>
</g>
<g font-size="2.6" fill="#800000">
<text x="42.2" y="11">+12V</text>
<text x="84.4" y="11.8">+12V</text>
<text x="96.2" y="11.5">+12V</text>
<text x="106.3" y="11">+12V</text>
<text x="117.1" y="10.3">+12V</text>
<text x="192.7" y="11.6">+12V</text>
<text x="33.7" y="28.1">Th1</text>
<text x="75.8" y="28.8">Th2</text>
<text x="246.7" y="25.8">+24V</text>
<text x="96.4" y="31.3">GND</text>
<text x="106.4" y="30.9">GND</text>
<text x="117.3" y="30.2">GND</text>
<text x="42.3" y="45.1">GND</text>
<text x="84.5" y="45.8">GND</text>
<text x="42.2" y="51.2">+12V</text>
<text x="84.9" y="50.5">+12V</text>
<text x="147.3" y="48.5">FET5</text>
<text x="246.9" y="65.5">GND</text>
<text x="33.7" y="68.2">Th3</text>
<text x="76.3" y="67.5">Th4</text>
<text x="42.2" y="89.9">+12V</text>
<text x="42.3" y="85.3">GND</text>
<text x="85" y="84.5">GND</text>
<text x="85.5" y="90.6">+12V</text>
<text x="192.9" y="91">GND</text>
<text x="193.2" y="100.1">+12V</text>
<text x="33.7" y="106.9">Th5</text>
<text x="76.9" y="107.7">Th6</text>
<text x="150.5" y="111.5">FET5_PWM</text>
<text x="247.1" y="114.3">+24V</text>
<text x="42.3" y="124">GND</text>
<text x="85.6" y="124.7">GND</text>
<text x="111.4" y="123.8">GPIO1</text>
<text x="43" y="130.8">+12V</text>
<text x="86.6" y="130.1">+12V</text>
<text x="111.4" y="126.7">GPIO2</text>
<text x="111.4" y="129.5">GPIO3</text>
<text x="120.1" y="140.8">GND</text>
<text x="34.4" y="147.8">Th7</text>
<text x="78" y="147.2">Th8</text>
<text x="247.3" y="154">GND</text>
<text x="43.1" y="164.8">GND</text>
<text x="86.7" y="164.2">GND</text>
<text x="43.5" y="171">+12V</text>
<text x="87.1" y="170.3">+12V</text>
<text x="110.6" y="174.3">GND</text>
<text x="193.3" y="179.5">GND</text>
<text x="34.9" y="188">Th9</text>
<text x="78.5" y="187.3">Th10</text>
<text x="43.6" y="205">GND</text>
<text x="87.2" y="204.3">GND</text>
</g>
<g font-size="2.6" fill="#000080">
<text x="101.6" y="17.7">C18</text>
<text x="111.6" y="17.3">C19</text>
<text x="45.8" y="22.1">4k7</text>
<text x="45.8" y="19.3">R91</text>
<text x="88.1" y="22.9">4k7</text>
<text x="88.1" y="20">R92</text>
<text x="101.9" y="22.8">47uF</text>
<text x="111.6" y="22.9">10uF</text>
<text x="122.5" y="18.5">C20</text>
<text x="122.8" y="21.7">100nF</text>
<text x="196.4" y="22.6">Q29</text>
<text x="16.6" y="25.2">J16</text>
<text x="58.8" y="26">J17</text>
<text x="196.4" y="25.5">BC817-25,215</text>
<text x="47.5" y="31.5">C21</text>
<text x="89.7" y="32.2">C22</text>
<text x="255.2" y="31.5">J23</text>
<text x="16.6" y="36.6">Th1</text>
<text x="47.5" y="37.1">10uF</text>
<text x="58.8" y="37.3">Th2</text>
<text x="89.7" y="37.9">10uF</text>
<text x="196.4" y="39.7">30 Ohm</text>
<text x="196.4" y="36.8">R101</text>
<text x="226.2" y="41.4">PSMN023-40YLCX</text>
<text x="239.6" y="38.1">Q30</text>
<text x="164" y="47.6">R102</text>
<text x="255.2" y="42.8">FET5</text>
<text x="164" y="52.2">1.5K</text>
<text x="45.8" y="59.4">R93</text>
<text x="88.6" y="58.7">R94</text>
<text x="178.5" y="59.8">30 Ohm</text>
<text x="179.2" y="57.4">R103</text>
<text x="198.4" y="59.8">30 Ohm</text>
<text x="198.4" y="57">R104</text>
<text x="233.3" y="59.5">10K</text>
<text x="233.3" y="56.7">R105</text>
<text x="16.6" y="65.4">J18</text>
<text x="45.8" y="62.3">4k7</text>
<text x="59.3" y="64.6">J19</text>
<text x="88.6" y="61.5">4k7</text>
<text x="206.9" y="65.5">Diode 10TQ035</text>
<text x="215.4" y="62.7">D13</text>
<text x="47.5" y="71.6">C23</text>
<text x="90.3" y="70.9">C24</text>
<text x="196.4" y="70.9">Q31</text>
<text x="16.6" y="76.8">Th3</text>
<text x="47.5" y="77.3">10uF</text>
<text x="59.3" y="76">Th4</text>
<text x="90.3" y="76.5">10uF</text>
<text x="196.4" y="73.7">BC807,215</text>
<text x="45.8" y="101">4k7</text>
<text x="45.8" y="98.2">R95</text>
<text x="89.2" y="101.7">4k7</text>
<text x="89.2" y="98.8">R96</text>
<text x="16.6" y="104.1">J20</text>
<text x="59.9" y="104.8">J21</text>
<text x="47.5" y="110.4">C25</text>
<text x="90.8" y="111">C26</text>
<text x="167.3" y="110.6">R106</text>
<text x="196.8" y="111.2">Q32</text>
<text x="16.6" y="115.4">Th5</text>
<text x="47.5" y="116">10uF</text>
<text x="59.9" y="116.2">Th6</text>
<text x="90.8" y="116.7">10uF</text>
<text x="167.3" y="115.1">1.5K</text>
<text x="196.8" y="114">BC817-25,215</text>
<text x="255.7" y="120">J24</text>
<text x="128.4" y="121">J25</text>
<text x="196.8" y="125.4">R107</text>
<text x="196.8" y="128.2">30 Ohm</text>
<text x="226.2" y="128.9">PSMN023-40YLCX</text>
<text x="241.9" y="131.1">Q33</text>
<text x="254.2" y="131.1">FET5_PWM</text>
<text x="46.7" y="141.9">4k7</text>
<text x="46.7" y="139">R97</text>
<text x="90.3" y="141.2">4k7</text>
<text x="90.3" y="138.3">R98</text>
<text x="128.4" y="138">Header 4</text>
<text x="17.4" y="145">J22</text>
<text x="61" y="144.3">J28</text>
<text x="178.9" y="148.3">30 Ohm</text>
<text x="180.3" y="145.6">R108</text>
<text x="198.8" y="148.3">30 Ohm</text>
<text x="198.8" y="145.5">R109</text>
<text x="233.8" y="148">10K</text>
<text x="233.8" y="145.2">R110</text>
<text x="48.3" y="151.2">C27</text>
<text x="61" y="155.7">Th7</text>
<text x="91.9" y="150.5">C28</text>
<text x="127.8" y="154.4">J26</text>
<text x="207.3" y="154">Diode 10TQ035</text>
<text x="215.9" y="151.2">D14</text>
<text x="17.4" y="156.3">Th7</text>
<text x="48.3" y="156.9">10uF</text>
<text x="91.9" y="156.2">10uF</text>
<text x="196.8" y="159.4">Q34</text>
<text x="196.8" y="162.2">BC807,215</text>
<text x="127.8" y="171.4">Header 4</text>
<text x="47.2" y="179.2">R99</text>
<text x="90.8" y="178">R100</text>
<text x="17.9" y="185.2">J29</text>
<text x="47.2" y="182.1">4k7</text>
<text x="61.5" y="184.5">J30</text>
<text x="90.8" y="181.4">4k7</text>
<text x="48.9" y="191.4">C29</text>
<text x="92.5" y="190.7">C30</text>
<text x="17.9" y="196.5">Th7</text>
<text x="48.9" y="197.1">10uF</text>
<text x="61.5" y="195.8">Th7</text>
<text x="92.5" y="196.4">10uF</text>
</g>
<g font-size="2.6" fill="#f00">
<text x="114.3" y="158.7">Tx0</text>
<text x="114.1" y="164.4">Rx0</text>
</g>
</svg>
